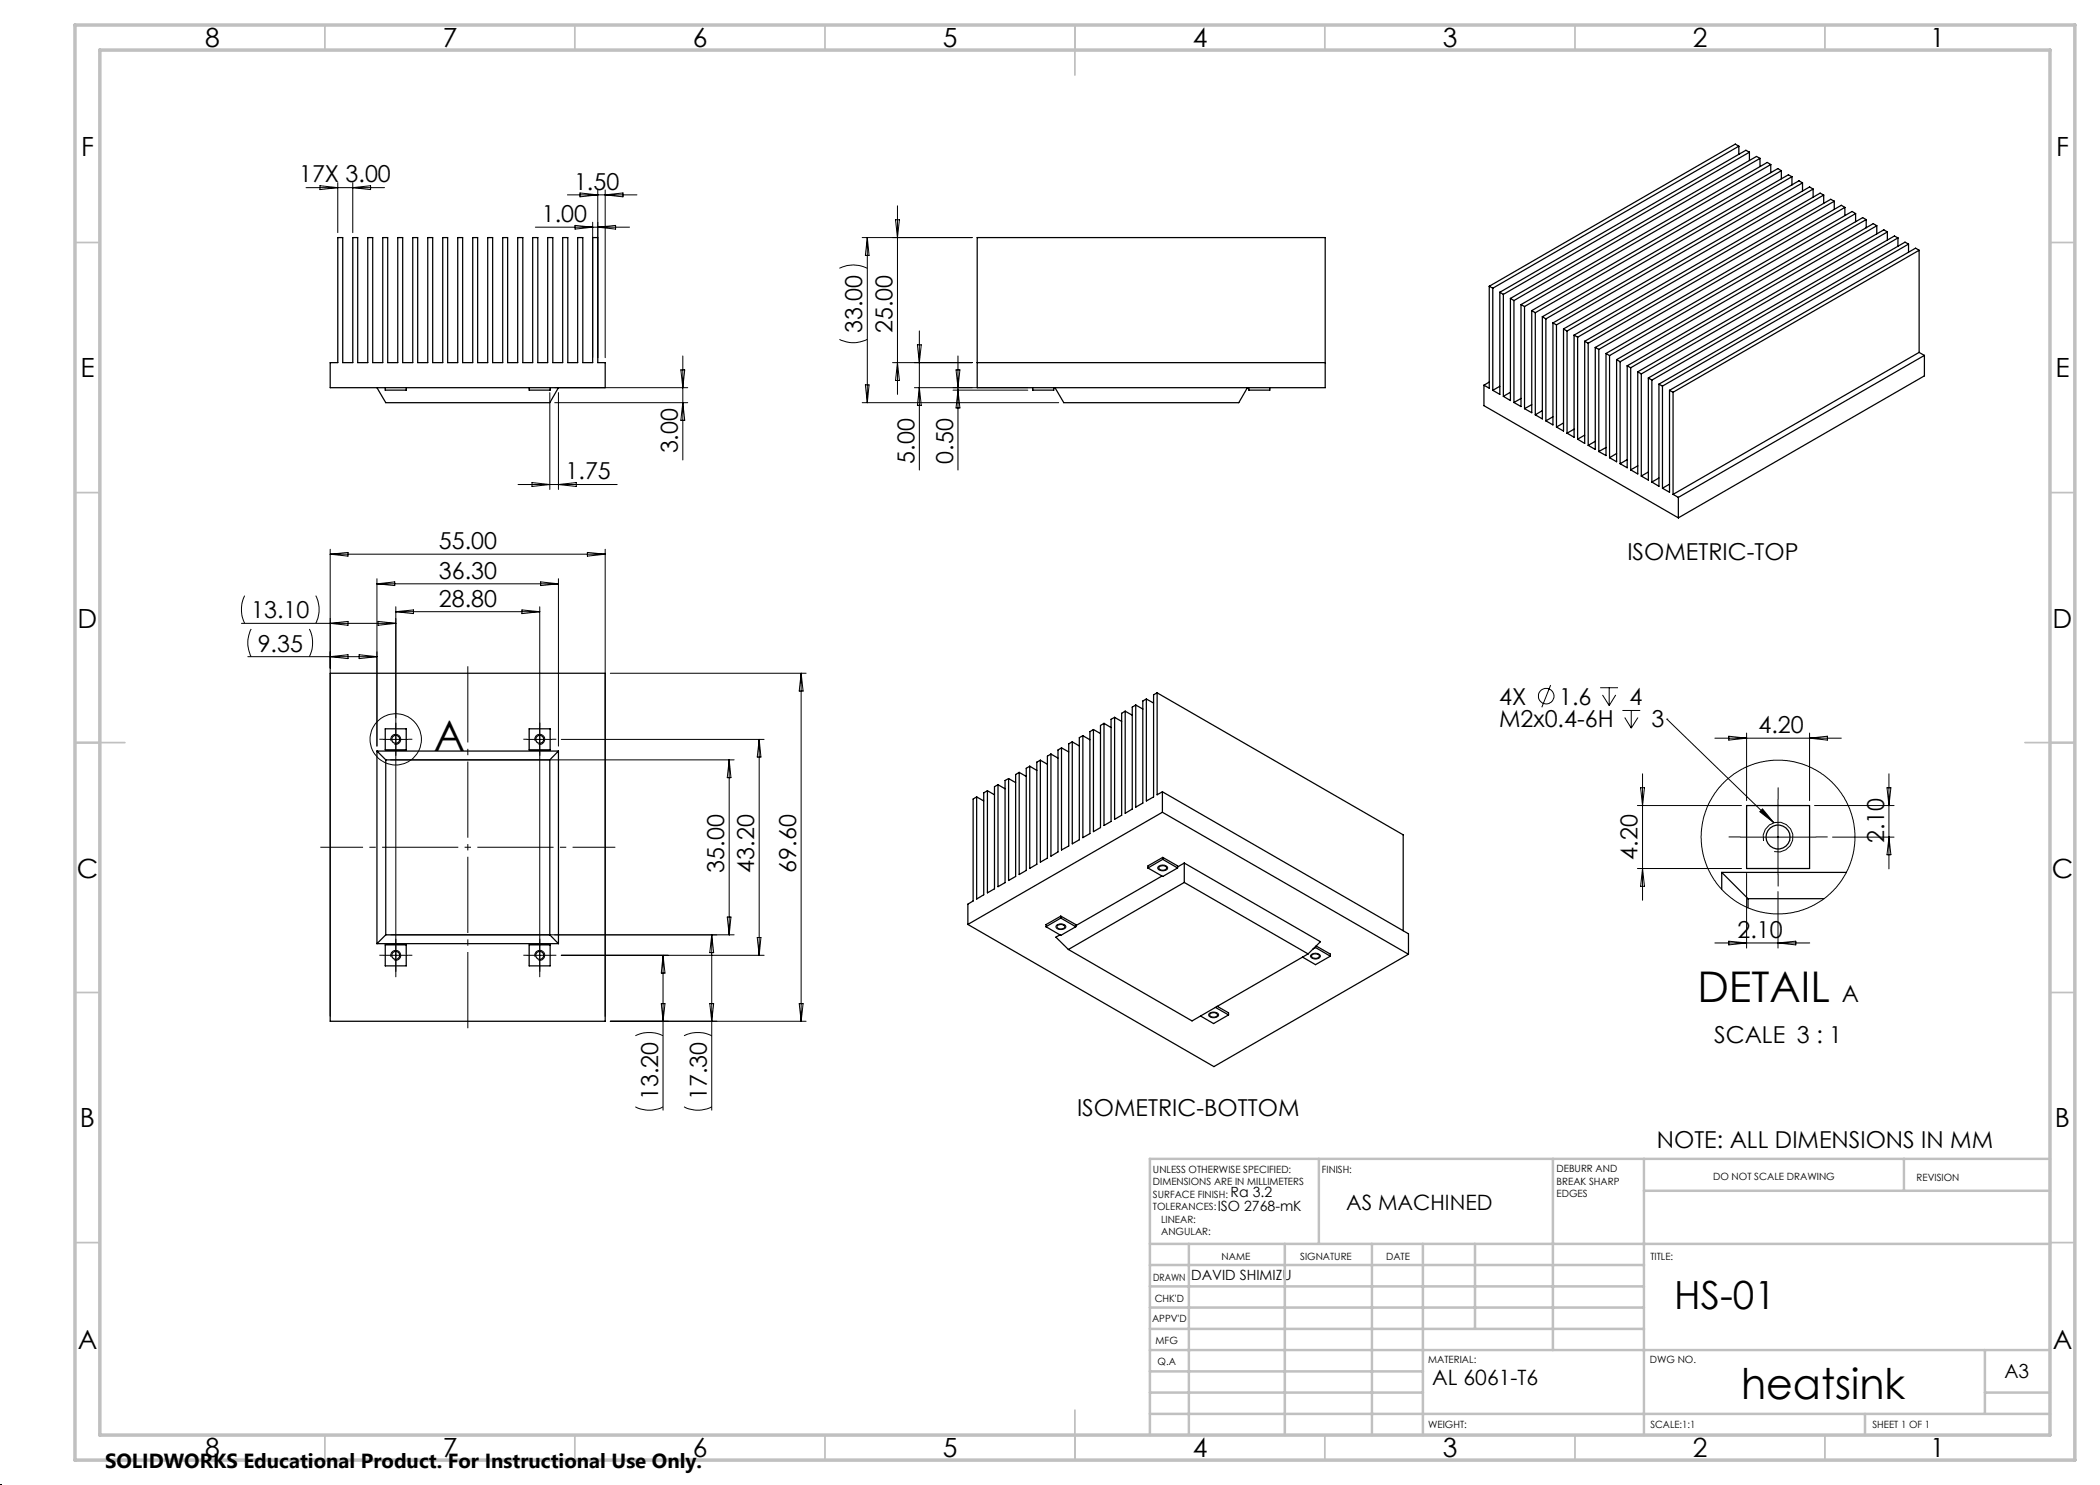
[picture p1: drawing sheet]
<svg xmlns="http://www.w3.org/2000/svg" width="420mm" height="297mm" viewBox="0 0 420 297" stroke-linecap="round" stroke-linejoin="round" font-family="sans-serif">
<g fill="none" stroke="#000" stroke-width=".25">
<path d="M347.8 29.2l-49.2 28.4M347.8 29.2l-.7-.4-49.2 28.5M347.8 29.2v1.7M349.9 30.4l-49.2 28.5M349.9 30.4v1.7M349.9 30.4l-.7-.3-49.2 28.4M352 31.7l-49.2 28.4M352 31.7l-.7-.4-49.2 28.4M352 31.7v1.6M354.2 32.9l-49.3 28.4M354.2 32.9l-.8-.4-49.2 28.4M354.2 32.9v1.6"/>
<path d="M356.3 34.1l-49.2 28.4M356.3 34.1v1.7M356.3 34.1l-.7-.4-49.2 28.4M358.4 35.3l-49.2 28.5M358.4 35.3v1.7M358.4 35.3l-.7-.3-49.2 28.4M360.5 36.6l-49.2 28.4M360.5 36.6l-.7-.4-49.2 28.4M360.5 36.6v1.6M362.6 37.8l-49.2 28.4M362.6 37.8l-.7-.4-49.2 28.4M362.6 37.8v1.6"/>
<path d="M364.7 39l-49.2 28.4M364.7 39l-.7-.4-49.2 28.4M364.7 39v1.7M67.6 47.5h.9v25h2.1v-25h.9v25h2.1v-25h.9v25h2.1v-25h.9v25h2.1v-25h.9v25h2v-25h1v25h2v-25h1v25h2v-25h1v25h2v-25h1v25h2v-25h1v25h2v-25h1v25h2v-25h1v25h2v-25h1.1v25h1.9v-25h1.1v25h1.9v-25h1.1v25h1.9v-25h1.1v25h1.9v-25h1.1v25h1.9v-25h1.1v25h1.4v5h-55v-5h1.6zM195.4 47.5h69.6v30h-69.6zM297.9 57.3v20.3l-1.1-.6M297.9 57.3l.7 .3M298.6 57.6v20.5M300 58.5v20.4l-1.4-.8M300 58.5l.7 .4M300.7 58.9v20.4M302.1 59.7l.7 .4"/>
<path d="M302.1 59.7v20.4l-1.4-.8M366.9 40.2l-49.3 28.4M366.9 40.2v1.7M366.9 40.2l-.8-.3-49.2 28.4M369 41.5l-49.2 28.4M369 41.5v1.6M369 41.5l-.7-.4-49.2 28.4M371.1 42.7l-49.2 28.4M371.1 42.7v1.6M371.1 42.7l-.7-.4-49.2 28.4M373.2 43.9l-49.2 28.5M373.2 43.9v1.7"/>
<path d="M373.2 43.9l-.7-.4-49.2 28.4M375.4 45.2l-49.3 28.4M375.4 45.2l-.8-.5-49.2 28.5M375.4 45.2v1.6M377.5 46.4l-49.2 28.4M377.5 46.4v1.6M377.5 46.4l-.7-.4-49.2 28.4M379.6 47.6l-49.2 28.4M379.6 47.6v1.6M379.6 47.6l-.7-.4-49.2 28.4M381.7 48.8l-49.2 28.4M381.7 48.8l-.7-.4-49.2 28.4"/>
<path d="M381.7 48.8v1.6M383.8 50.1l-49.2 28.4M383.8 50.1v20.4M383.8 50.1l-.7-.5-49.2 28.5M75.4 77.5l1.8 3h32.8l1.7-3M77 77.5v.5h4.2v-.5M105.8 77.5v.5h4.2v-.5M195.4 72.5h69.6M206.6 77.5v.5h4.1v-.5M211 77.5l1.8 3h35l1.7-3M249.8 77.5v.5h4.2v-.5M296.8 77v4.1l38.9 22.5"/>
<path d="M297.9 76.4l-1.1 .6M300 77.3l-1.4 .8M302.1 78.5l-1.4 .8M302.8 60.1v20.4M304.2 60.9v20.4l-1.4-.8M304.2 60.9l.7 .4M304.2 79.7l-1.4 .8M304.9 61.3v20.4M306.4 62.1v20.4l-1.5-.8M306.4 62.1l.7 .4M307.1 62.5v20.5M308.5 63.4l.7 .4"/>
<path d="M308.5 63.4v20.4l-1.4-.8M309.2 63.8v20.4M310.6 64.6v20.4l-1.4-.8M310.6 64.6l.7 .4M311.3 65v20.4M312.7 65.8v20.4l-1.4-.8M312.7 65.8l.7 .4M313.4 66.2v20.4M314.8 67v20.5l-1.4-.9M314.8 67l.7 .4M315.5 67.4v20.4M316.9 68.3v20.4l-1.4-.9"/>
<path d="M316.9 68.3l.7 .3M317.6 68.6v20.5M319.1 69.5v20.4l-1.5-.8M319.1 69.5l.7 .4M319.8 69.9v20.4M321.2 70.7v20.4l-1.4-.8M321.2 70.7l.7 .4M321.9 71.1v20.4M323.3 71.9v20.5l-1.4-.9M323.3 71.9l.7 .5M324 72.4v20.3M325.4 73.2v20.4l-1.4-.9"/>
<path d="M325.4 73.2l.7 .4M326.1 73.6v20.4M327.6 74.4v20.4l-1.5-.8M327.6 74.4l.7 .4M328.3 74.8v20.4M329.7 75.6v20.4l-1.4-.8M329.7 75.6l.7 .4M330.4 76v20.4M331.8 76.8v20.5l-1.4-.9M331.8 76.8l.7 .4M332.5 77.2v20.4M333.9 78.1v20.4l-1.4-.9"/>
<path d="M333.9 78.1l.7 .4M334.6 78.5v20.4M383.8 70.5l-49.2 28.4M383.8 70.5l1.1 .6M384.9 71.1l-49.2 28.4M384.9 71.1v4.1l-49.2 28.4M306.4 80.9l-1.5 .8M308.5 82.1l-1.4 .9M310.6 83.4l-1.4 .8M312.7 84.6l-1.4 .8M314.8 85.8l-1.4 .8M316.9 87l-1.4 .8"/>
<path d="M319.1 88.3l-1.5 .8M321.2 89.5l-1.4 .8M323.3 90.7l-1.4 .8M325.4 91.9l-1.4 .8M327.6 93.2l-1.5 .8M329.7 94.4l-1.4 .8M331.8 95.6l-1.4 .8M333.9 96.8l-1.4 .8M334.6 98.9l1.1 .6M335.7 99.5v4.1M66 134.7h55v69.6h-55zM229.3 139.8l-.7 .4v20.4l-1.4 .8v-20.4"/>
<path d="M229.3 139.8l1.4 .8M231.4 138.6l-.7 .4v20.4l-1.4 .8v-20.4M231.4 138.6v20.4l1.1-.6M231.4 138.6l49.2 28.4v19.2M75.4 150.2v38.5M75.4 150.2l1.8 1.8M75.4 150.2h36.3M77 145.8h4.2v4.2h-4.2zM77.2 152v35M77.2 152h32.8M105.8 145.8h4.2v4.2h-4.2zM110 152v35"/>
<path d="M111.7 150.2v38.5M111.7 150.2l-1.7 1.8M195.3 159.4l-.7 .4v20.4l-1 .6v4.1M195.3 159.4l1.4 .8M197.5 158.1l-.8 .5v20.4l-1.4 .8v-20.4M197.5 158.1l1.4 .9M199.6 156.9l-.7 .4v20.5l-1.4 .8v-20.5M199.6 156.9l1.4 .9M201.7 155.7l-.7 .4v20.4l-1.4 .8v-20.4M201.7 155.7l1.4 .8M203.8 154.5l-.7 .4v20.4l-1.4 .8v-20.4M203.8 154.5l1.4 .8"/>
<path d="M206 153.2l-.8 .5v20.4l-1.4 .8v-20.4M206 153.2l1.4 .9M208.1 152l-.7 .4v20.5l-1.4 .8v-20.5M208.1 152l1.4 .9M210.2 150.8l-.7 .4v20.4l-1.4 .8v-20.4M210.2 150.8l1.4 .8M212.3 149.6l-.7 .4v20.4l-1.4 .8v-20.4M212.3 149.6l1.4 .8M214.5 148.4l-.8 .4v20.4l-1.4 .8v-20.4M214.5 148.4l1.4 .8M216.6 147.1l-.7 .4v20.5l-1.4 .8v-20.4M216.6 147.1l1.4 .9"/>
<path d="M218.7 145.9l-.7 .4v20.4l-1.4 .8v-20.4M218.7 145.9l1.4 .8M220.8 144.7l-.7 .4v20.4l-1.4 .8v-20.4M220.8 144.7l1.4 .8M222.9 143.5l-.7 .4v20.4l-1.4 .8v-20.4M222.9 143.5l1.4 .8M225 142.2l-.7 .5v20.4l-1.4 .8v-20.4M225 142.2l1.4 .8M227.2 141l-.8 .4v20.4l-1.4 .9v-20.5M227.2 141l1.4 .8M232.5 158.4v4.1M232.5 158.4l49.2 28.4v4"/>
<path d="M229.6 173.6l3 1.7 2.9-1.7M231.8 173.4a1.11 1.11 0 0 1 1.5 .1 .86 .86 0 0 1-.7 .6 .86 .86 0 0 1-.9-.5zM232.4 175.2l-17.2 9.9M232.5 162.5l-38.9 22.4M232.5 162.5l49.2 28.3M232.6 171.5l2.9 1.7v.4M232.6 171.5l-3 1.7v.4M232.6 171.9l2.9 1.7M232.6 171.9l-3 1.7M232.6 171.5v.4M236.9 172.6l-1.4 .8M236.9 172.6l27.2 15.7-2.5 2.5"/>
<path d="M236.9 176.5l-23.2 13.4M236.9 172.6v3.9M236.9 176.5l24.7 14.3M344.3 174.5v3.4M344.3 174.5l5.3 5.2M344.3 174.5h25M349.3 161.1h12.6v12.6h-12.6zM349.6 179.7v1.9M349.6 179.7h15.2M75.4 188.7h36.3M77 189h4.2v4.2h-4.2zM77.2 187l-1.8 1.7"/>
<path d="M77.2 187h32.8M105.8 189h4.2v4.2h-4.2zM110 187l1.7 1.7M193.6 184.9l49.2 28.4 38.9-22.5M209.2 185.3l3 1.8 3-1.8M211.4 185.2a.96 .96 0 0 1 1.6 .2 .92 .92 0 0 1-1.6-.1zM212 187l-.8 .4 2.5 2.5M212.2 183.2l3 1.7v.4M212.2 183.2l-3 1.7v.4M212.2 183.6l3 1.7M212.2 183.6l-3 1.7M212.2 183.2v.4"/>
<path d="M213.7 189.9l24.7 14.3 23.2-13.4M262.3 191.1a1.11 1.11 0 0 1 1.6 0 .86 .86 0 0 1-.8 .6 .86 .86 0 0 1-.8-.5zM263.1 189.5l3 1.7M263.1 189.5l-.5 .3M263.1 189.3v.2M263.2 189.2l2.9 1.6v.4M266.1 191.2l-3 1.7-2.6-1.5M242 202.8a.88 .88 0 0 1 1.5 .3 .93 .93 0 0 1-1.6-.2zM243.1 201.5l2.6 1.5M243.4 201.3l2.3 1.3v.4M245.7 203l-3 1.7-2.6-1.5"/>
<circle cx="79.1" cy="147.9" r=".8"/>
<circle cx="108" cy="147.9" r=".81"/>
<circle cx="355.6" cy="167.4" r="2.41"/>
<circle cx="79.2" cy="191.1" r=".79"/>
<circle cx="108" cy="191.1" r=".8"/>
</g>
<g fill="none" stroke="#000" stroke-width=".2">
<path d="M61.2 37.5h15.7M64 37.1l3.6 .4-3.6 .4zM67.6 36.5v10M70.6 36.5v10M70.6 37.5l3.5-.4v.8zM113.5 39h13.9M116 38.6l3.6 .4-3.6 .4zM119.6 38v33.5M121 38v33.5M121 39l3.6-.4v.8zM107.1 45.4h18.8M115 45.1l3.5 .3-3.5 .4z"/>
<path d="M118.5 44.4v27.1M119.6 45.4l3.5-.3v.7zM167.9 53.7a6.1 6.1 0 0 1 5.6 0M172.4 47.5h22.1M173.5 47.5v33M173.5 47.5l.3 3.6h-.7zM179.1 44h.8l-.4 3.5zM179.5 41.2v37.7M110 78.5v19.4M110.9 77.5h26.6M111.7 78.5v19.4M136.2 74h.7l-.3 3.5z"/>
<path d="M136.6 71.2v20.8M167.9 67.9a6.1 6.1 0 0 0 5.6 0M173.1 77h.7l-.3 3.5zM178.5 72.5h16M179.5 72.5l.4 3.6h-.8zM182.9 77.5h22.7M183.5 69h.8l-.4 3.5zM183.9 66.2v27.8M183.9 77.5l.4 3.6h-.8zM190.6 78h15M191.2 74h.8l-.4 3.5zM191.6 71.2v22.8"/>
<path d="M191.6 78l.4 3.6h-.8zM103.6 96.9h19.8M106.4 96.5l3.6 .4-3.6 .4zM110.9 80.5h26.6M111.7 96.9l3.6-.4v.8zM136.6 80.5l.3 3.6h-.7zM172.4 80.5h39.3M48.9 119.1a6.4 6.4 0 0 0 0 5.6M63.1 119.1a6.1 6.1 0 0 1 0 5.6M66 109.9v93.4M66 110.8l3.6-.3v.7zM66 110.8h55"/>
<path d="M75.4 115.7v33.5M75.4 116.8h36.3M75.4 116.8l3.6-.4v.7zM108.1 116.4l3.6 .4-3.6 .3zM111.7 115.7v33.5M117.5 110.5l3.5 .3-3.5 .4zM121 109.9v93.4M48.3 124.7h30.9M49.6 131.3h25.8M50.2 125.8a6.1 6.1 0 0 0 0 5.5M61.9 125.8a6.4 6.4 0 0 1 0 5.5M66 124.7l3.6-.4v.8z"/>
<path d="M66 131.3l3.6-.4v.8zM71.8 130.9l3.6 .4-3.6 .4zM75.6 124.3l3.6 .4-3.6 .4zM79.2 121.4v74M79.2 122.3h28.7M79.2 122.3l3.5-.3v.7zM104.4 122l3.5 .3-3.5 .4zM107.9 121.4v74M122.1 134.7h39.1M160.2 134.7v69.6M160.2 134.7l.4 3.5h-.8zM310.1 137l-1.7 4.5"/>
<path d="M320 137.5h3.6M320.5 139l1.3 2.1M321.8 137.5v3.6M323.1 139l-1.3 2.1M76.7 147.9h4.9M78.1 152h68.7M78.2 148.1a1 1 0 0 1 .9-1.2 1 1 0 0 1 1 1.1 1 1 0 0 1-1.2 .8M105.4 147.9h5.1M107 148.1a.99 .99 0 0 1 .9-1.2 .99 .99 0 0 1 1 1.1 .99 .99 0 0 1-1.2 .8M112.3 147.9h40.5M145.8 152v35M145.8 152l.4 3.5h-.7z"/>
<path d="M151.8 147.9v43.2M151.8 147.9l.4 3.5h-.8zM324.5 142.1h3.5M324.9 143.5l1.3 2.1M326.2 142.1v3.5M327.6 143.5l-1.4 2.1M328.1 157.5h.8l-.4 3.6zM328.5 154.8v25.3M333.4 143.8h.1M333.4 143.8l21.4 20.7M343 147.6h25.3M345.8 147.2l3.5 .4-3.5 .4z"/>
<path d="M349.3 146.6v13.5M355.6 159.9v15M361.9 146.6v13.5M361.9 147.6l3.6-.4v.8zM377.4 157.5h.8l-.4 3.6zM377.8 154.8v19M231.6 173.4a1.2 1.2 0 0 1 1.9 .2 1.18 1.18 0 0 1-2 0zM327.5 173.7h20.8M327.5 161.1h20.8M328.5 173.7l.4 3.6h-.8zM348.1 167.4h15M349.3 174.7v14.9"/>
<path d="M352.5 161.8l2.3 2.7-2.8-2.2zM352.7 168.2a3 3 0 0 1 2.6-3.8 3 3 0 0 1 3.3 3.3 3 3 0 0 1-3.8 2.6M355.6 178.3v11.3M362.9 161.1h15.9M366.5 167.4h12.3M377.8 167.4l.4 3.6h-.8zM76.7 191.1h4.9M78.1 187h68.7M78.2 191.3a1.01 1.01 0 0 1 .9-1.2 1.01 1.01 0 0 1 1.1 1.1 1.01 1.01 0 0 1-1.3 .8M105.4 191.1h5.1M107 191.3a1 1 0 0 1 .9-1.2 1 1 0 0 1 1.1 1.1 1 1 0 0 1-1.3 .8M112.3 191.1h40.5"/>
<path d="M132.6 191.1v30.9M132.6 191.1l.4 3.5h-.7zM142.3 187v35M142.3 187l.4 3.5h-.7zM145.5 183.4h.7l-.4 3.6zM151.4 187.5h.8l-.4 3.6zM211.2 185.1a1.21 1.21 0 0 1 2 .3 1.17 1.17 0 0 1-2-.1zM262.1 191a1.2 1.2 0 0 1 2 .3 1.16 1.16 0 0 1-2-.1zM343 188.6h18.9M345.8 188.2l3.5 .4-3.5 .4zM355.6 188.6l3.6-.4v.8zM122.1 204.3h39.1"/>
<path d="M127.1 207.1a6.4 6.4 0 0 1 5.5 0M132.3 200.7h.7l-.4 3.6zM136.8 207.1a6.4 6.4 0 0 1 5.5 0M142 200.7h.7l-.4 3.6zM159.8 200.7h.8l-.4 3.6zM241.8 202.7a1.24 1.24 0 0 1 1.9 .3 1.22 1.22 0 0 1-2 0zM127.1 221.4a6.1 6.1 0 0 0 5.5 0M136.8 221.4a6.1 6.1 0 0 0 5.5 0"/>
<circle cx="309.2" cy="139.2" r="1.55"/>
<circle cx="79.2" cy="147.9" r="5.1"/>
<circle cx="355.6" cy="167.4" r="15.4"/>
</g>
<path d="M123.1 169.5h-59" fill="none" stroke="#000" stroke-width=".2" stroke-dasharray="15.2 1.3 1.3 1.3" stroke-dashoffset="6.7" stroke-linecap="butt"/>
<path d="M93.6 132.7v73.6" fill="none" stroke="#000" stroke-width=".2" stroke-dasharray="15.2 1.3 1.3 1.3" stroke-dashoffset="-.6" stroke-linecap="butt"/>
<path d="M0 297h.1" fill="none" stroke="#000" stroke-width=".2" stroke-dasharray="1.3 .6"/>
<g fill="none" stroke="#000" stroke-width=".2" stroke-dasharray="15.2 1.3 1.3 1.3" stroke-linecap="butt">
<path d="M76.7 147.9h-.8M79.2 145.4v-.8M79.2 150.4v.8M81.7 147.9h.8M105.5 147.9h-.8M108 145.4v-.8M108 150.4v.8M110.5 147.9h.8M355.6 159.9v-2.4M348.1 167.4h-2.4M355.6 174.9v2.4M363.1 167.4h2.4"/>
<path d="M76.7 191.1h-.8M79.2 188.6v-.8M79.2 193.6v.8M81.7 191.1h.8M105.5 191.1h-.8M108 188.6v-.8M108 193.6v.8M110.5 191.1h.8"/>
</g>
<g fill="none" stroke="#c0c0c0" stroke-width=".35">
<path d="M65 5v5M115 5v5M165 5v5M215 5v10M265 5v5M315 5v5M365 5v5M15 48.5h5M410 48.5h5M15 98.5h5M410 98.5h5M15 148.5h10"/>
<path d="M405 148.5h10M15 198.5h5M410 198.5h5M15 248.5h5M410 248.5h5M65 287v5M115 287v5M165 287v5M215 282v10M265 287v5M315 287v5M365 287v5"/>
</g>
<g fill="none" stroke="#c0c0c0" stroke-width=".5">
<path d="M263.8 231.8v17M310.6 231.8v38.2M328.8 231.8v55.2M328.8 238.2h81.2M380.8 231.8v6.4M410 231.8h-180v55.2M230 248.8h180M230 257.3h98.8M230 253h98.8M237.8 248.8v38.2M257 248.8v38.2M274.4 248.8v38.2"/>
<path d="M284.6 248.8v38.2M295 248.8v17M230 265.8h98.8M230 261.5h98.8M230 278.5h54.6M230 274.3h54.6M230 270h180M397 278.5h13M397 270v12.8M230 282.8h180M373 282.8v4.2"/>
</g>
<path d="M15 5h400v287h-400zM20 10h390v277h-390z" fill="none" stroke="#c0c0c0" stroke-width=".7"/>
<path d="M352.5 161.8l2.3 2.7-2.8-2.2z" fill="#000"/>
<g font-size="8.5">
<text x="86.8" y="150.2">A</text>
<text x="339.5" y="200.5">DETAIL</text>
<text x="348.2" y="279.7">heatsink</text>
</g>
<text font-size="7.8" x="334.9" y="261.8">HS-01</text>
<g font-size="5.3">
<text x="41" y="9.5">8</text>
<text x="88.5" y="9.5">7</text>
<text x="138.5" y="9.5">6</text>
<text x="188.5" y="9.5">5</text>
<text x="238.5" y="9.5">4</text>
<text x="288.5" y="9.5">3</text>
<text x="338.5" y="9.5">2</text>
<text x="386" y="9.5">1</text>
<text x="16.2" y="31.2">F</text>
<text x="411.2" y="31.2">F</text>
<text x="16.1" y="75.5">E</text>
<text x="411.1" y="75.5">E</text>
<text x="15.5" y="125.5">D</text>
<text x="410.5" y="125.5">D</text>
<text x="15.4" y="175.5">C</text>
<text x="410.4" y="175.5">C</text>
<text x="16" y="225.5">B</text>
<text x="411" y="225.5">B</text>
<text x="15.5" y="269.7">A</text>
<text x="410.5" y="269.7">A</text>
<text x="41" y="291.5">8</text>
<text x="88.5" y="291.5">7</text>
<text x="138.5" y="291.5">6</text>
<text x="188.5" y="291.5">5</text>
<text x="238.5" y="291.5">4</text>
<text x="288.5" y="291.5">3</text>
<text x="338.5" y="291.5">2</text>
<text x="386" y="291.5">1</text>
</g>
<g font-size="4.7">
<text x="59.8" y="36.5">17X 3.00</text>
<text x="114.8" y="38">1.50</text>
<text x="108.4" y="44.4">1.00</text>
<text x="172.5" y="66.6" transform="rotate(-90 172.5 66.6)">33.00</text>
<text x="178.5" y="66.6" transform="rotate(-90 178.5 66.6)">25.00</text>
<text x="113.1" y="95.9">1.75</text>
<text x="135.6" y="90.7" transform="rotate(-90 135.6 90.7)">3.00</text>
<text x="182.9" y="92.7" transform="rotate(-90 182.9 92.7)">5.00</text>
<text x="190.6" y="92.7" transform="rotate(-90 190.6 92.7)">0.50</text>
<text x="87.8" y="109.8">55.00</text>
<text x="325.5" y="112">ISOMETRIC-TOP</text>
<text x="87.8" y="115.7">36.30</text>
<text x="50.2" y="123.6">13.10</text>
<text x="87.8" y="121.3">28.80</text>
<text x="51.5" y="130.3">9.35</text>
<text x="299.8" y="141">4X</text>
<text x="311.8" y="141">1.6</text>
<text x="325.9" y="141">4</text>
<text x="299.8" y="145.5">M2x0.4-6H</text>
<text x="330.3" y="145.5">3</text>
<text x="351.7" y="146.6">4.20</text>
<text x="327.5" y="171.9" transform="rotate(-90 327.5 171.9)">4.20</text>
<text x="376.8" y="168.7" transform="rotate(-90 376.8 168.7)">2.10</text>
<text x="144.8" y="174.5" transform="rotate(-90 144.8 174.5)">35.00</text>
<text x="150.8" y="174.5" transform="rotate(-90 150.8 174.5)">43.20</text>
<text x="159.2" y="174.5" transform="rotate(-90 159.2 174.5)">69.60</text>
<text x="347.5" y="187.6">2.10</text>
<text x="368.3" y="200.5">A</text>
<text x="342.8" y="208.7">SCALE 3 : 1</text>
<text x="131.6" y="220.1" transform="rotate(-90 131.6 220.1)">13.20</text>
<text x="141.4" y="220.1" transform="rotate(-90 141.4 220.1)">17.30</text>
<text x="215.4" y="223.3">ISOMETRIC-BOTTOM</text>
<text x="331.4" y="229.6">NOTE: ALL DIMENSIONS IN MM</text>
</g>
<g font-size="4.2">
<text x="269.2" y="242.1">AS MACHINED</text>
<text x="286.4" y="277.1">AL 6061-T6</text>
</g>
<text font-size="4.1" x="21" y="293.7">SOLIDWORKS Educational Product. For Instructional Use Only.</text>
<text font-size="3.9" x="400.9" y="275.5">A3</text>
<g font-size="2.8">
<text x="246.1" y="239.4">Ra 3.2</text>
<text x="243.5" y="242.3">ISO 2768-mK</text>
<text x="238.3" y="256">DAVID SHIMIZU</text>
</g>
<g font-size="2">
<text x="230.6" y="234.6">UNLESS OTHERWISE SPECIFIED:</text>
<text x="230.6" y="237.1">DIMENSIONS ARE IN MILLIMETERS</text>
<text x="230.6" y="239.6">SURFACE FINISH:</text>
<text x="264.4" y="234.6">FINISH:</text>
<text x="311.3" y="234.5">DEBURR AND</text>
<text x="311.3" y="237">BREAK SHARP</text>
<text x="311.3" y="239.5">EDGES</text>
<text x="342.6" y="236">DO NOT SCALE DRAWING</text>
<text x="383.3" y="236.2">REVISION</text>
<text x="230.6" y="242.1">TOLERANCES:</text>
<text x="232.2" y="244.6">LINEAR:</text>
<text x="232.2" y="247.1">ANGULAR:</text>
<text x="244.3" y="252">NAME</text>
<text x="260" y="251.9">SIGNATURE</text>
<text x="277.2" y="251.9">DATE</text>
<text x="330.1" y="251.9">TITLE:</text>
<text x="230.6" y="256.1">DRAWN</text>
<text x="230.9" y="260.3">CHK'D</text>
<text x="230.4" y="264.4">APPV'D</text>
<text x="231.1" y="268.8">MFG</text>
<text x="231.5" y="273">Q.A</text>
<text x="285.6" y="272.5">MATERIAL:</text>
<text x="330" y="272.5">DWG NO.</text>
<text x="285.6" y="285.5">WEIGHT:</text>
<text x="330.1" y="285.6">SCALE:1:1</text>
<text x="374.5" y="285.6">SHEET 1 OF 1</text>
</g>
</svg>
